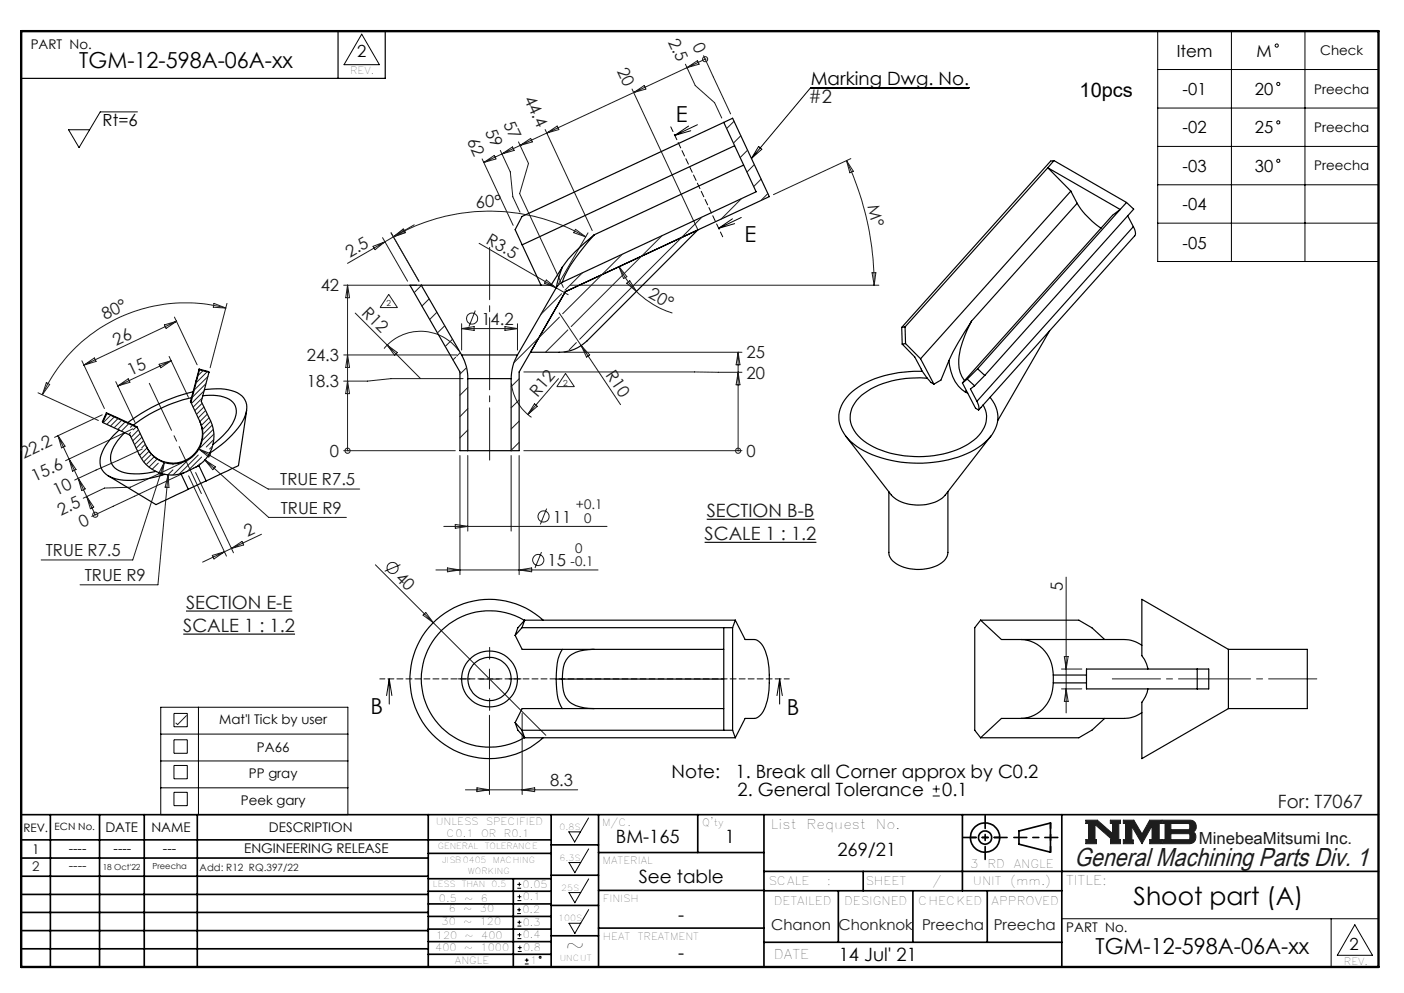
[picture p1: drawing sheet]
<svg xmlns="http://www.w3.org/2000/svg" width="297mm" height="210mm" viewBox="0 0 297 210" stroke-linecap="round" stroke-linejoin="round" font-family="sans-serif">
<g fill="none" stroke="#000" stroke-width=".35">
<path d="M4.5 172.3h287.1M4.5 177.6h112.1M10.7 172.3v32.2M21.1 172.3v32.2M30.5 172.3v32.2M41.7 172.3v32.2M90.6 172.3v32.2M116.6 172.3v32.2M116.6 178.7h10M126.6 172.3v32.2M147.6 172.3v8M161.6 172.3v32.2"/>
<path d="M203.6 172.3v16.1M215.5 175.7l6.7-1.6v6.1l-6.7-1.7zM224.6 172.3v32.2M4.5 185.3h86.1M4.5 181.5h86.1M4.5 189.2h86.1M4.5 193h86.1M4.5 196.8h86.1M90.6 199.1h26M90.6 193.8h26M90.6 188.5h26M90.6 191.2h26"/>
<path d="M90.6 180.5h26M90.6 185.8h26M90.6 196.5h26M108.6 185.8v18.5M116.6 185.1h10M116.6 191.5h10M116.6 197.9h10M126.6 196.3h35M126.6 188.3h35M126.6 180.3h35M161.6 184.3h130M161.6 199.3h63"/>
<path d="M161.6 188.4h63M177.3 188.4v10.9M182.6 184.3v4.1M193.1 188.4v10.9M208.8 188.4v10.9M4.5 200.7h86.1M90.6 201.8h26"/>
<circle cx="208.4" cy="177.1" r="3.1"/>
<circle cx="208.4" cy="177.1" r="1.4"/>
</g>
<path d="M39.4 151.3l-1.8 1.9-.4-.3M229.7 173.5h2.4l3.2 2.8v-2.1h-.4v-.7h2.1v.7h-.3v3.4h.3v.8h-2.1v-.8h.4l-3.7-3.2v3.2h.4v.8h-2.3v-.8h.6v-3.4h-.6zM237.6 173.5h2.3l1.7 2.9 1.6-2.9h2.5v.7h-.5v3.4h.5v.8h-2.5v-.8h.5v-3l-2.1 3.8-2.2-3.6v2.9h.3v.7h-2.1v-.8h.5v-3.4h-.5zM245.9 173.5h5.9a1.35 1.35 0 0 1 1.2 1 1.35 1.35 0 0 1-.6 1.5 1.35 1.35 0 0 1 .5 1.4 1.35 1.35 0 0 1-1.2 1h-5.8v-.8h.6v-3.4h-.6zM247.7 174.2h3.7l.3 .2v.8l-.3 .3h-3.7zM247.7 176.3h3.8l.2 .2v.8l-.3 .3h-3.7z" fill="none" stroke="#191924" stroke-width=".21"/>
<path d="M76.5 7.2l3.8 6.5h-7.5zM120.3 175.9h2.5l-1.2 2.2zM124.5 173l-1.7 2.9M124.5 179.5l-1.7 2.9M120.4 182.4h2.4l-1.2 2.2zM120.4 188.8h2.4l-1.2 2.1zM120.4 195.3h2.4l-1.2 2.1zM124.5 185.9l-1.7 2.9M124.5 192.4l-1.7 2.9M224.6 194.3h67M281.6 194.3v10.2M286.6 195.6l3.7 6.4h-7.4z" fill="none" stroke="#000" stroke-width=".21"/>
<path d="M4.5 6.6h287.1" fill="none" stroke="#000" stroke-width=".21" stroke-dasharray="6.3 1.3 1.3 1.3" stroke-dashoffset="1.9"/>
<path d="M71.5 6.6v10M81.5 6.6v10h-77" fill="none" stroke="#000" stroke-width=".25"/>
<path d="M205.3 177.1h6.2M222.2 174v6.2" fill="none" stroke="#000" stroke-width=".35" stroke-dasharray="15.2 1.3 1.3 1.3" stroke-dashoffset="14.1"/>
<path d="M203.8 177.1h9.2M208.4 172.5v9.2M214.5 177.1h9.3" fill="none" stroke="#000" stroke-width=".35" stroke-dasharray="15.2 1.3 1.3 1.3" stroke-dashoffset="12.5"/>
<path d="M4.5 6.6h287.1v197.9h-287.1z" fill="none" stroke="#000" stroke-width=".5"/>
<path d="M229.7 173.5v.7h.6v3.4h-.6v.8h2.3v-.8h-.4v-3.2l3.7 3.2h-.4v.8h2.1v-.8h-.3v-3.4h.3v-.7h-2.1v.7h.4v2.1l-3.2-2.8zM237.6 173.5v.7h.5v3.4h-.5v.8h2.1v-.7h-.3v-2.9l2.2 3.6 2.1-3.8v3h-.5v.8h2.5v-.8h-.5v-3.4h.5v-.7h-2.5l-1.6 2.9-1.7-2.9zM247.7 176.3h3.8l.2 .2v.7l-.3 .4h-3.7zM245.9 173.5v.7h.6v3.4h-.6v.8h6.2l.6-.5 .3-.7-.1-.8-.5-.4a1.34 1.34 0 0 0 .6-1.5 1.34 1.34 0 0 0-1.2-1zM247.7 174.2h3.7l.3 .2v.8l-.2 .3h-3.8z" fill-rule="evenodd" fill="#191924"/>
<g fill="none" stroke="#191924" stroke-width=".21">
<path d="M133.7 18.8l13.1 28M134.1 19.6l2.2-1.5 .3 .7zM145 13.6l2.1 4.5 4.1 3.6 1.5 3.3M145.3 14.3l2.2-1.5 .4 .8zM145.3 14.3l-35.3 16.5M148.8 11.8l5.8 12.3M149.2 12.5h.1M149.2 12.5l-3.9 1.8M102 33.6l6.5 14.1M102.3 34.4l2.3-1.5 .3 .7zM105.8 31.8l2.1 4.6 .6 5.2 1.5 3.3M106.2 32.6l2.2-1.5 .4 .7z"/>
<path d="M109.7 30l2.1 4.6-1.9 6.3 9.3 19.9M110 30.8l2.3-1.5 .3 .7zM110 30.8l-7.7 3.6M115.3 27.4l10 21.3M115.6 28.1l2.3-1.4 .3 .7zM155.3 25.6l-1.6 1.6M156.7 28.7l-1.5 1.6M158.2 31.7l-1.6 1.6M159.6 34.8l-1.6 1.6M161 37.9l-1.6 1.6M179.1 34l1.4 2.2-.7 .3zM179.1 34a62.1 62.1 0 0 1 5.8 26.3"/>
<path d="M180 33.5l-16.4 7.7M78.9 52.1l2.5-1-2.1 1.7zM80.9 50.3l5.3 9.2M81.4 51.1l-7.9 4.6M82.7 49.2l5.9 10.3M83.2 50.1l2.2-1.6 .4 .7zM83.2 50.1l-1.8 1M83.2 50.1l2.1-1.7 .4 .7zM83.2 50.1a40.8 40.8 0 0 1 40.7 0M87.6 47.5l-4.4 2.6M101.4 51.5l16.3 9.4M115.6 59.2l2.1 1.7-2.5-1z"/>
<path d="M121.7 48.5l2.2 1.6-2.5-.9zM123.2 57.7l-3.7 3.7M124.4 49.2l-6.3 10.8M131 56.4l.2 .6a20.3 20.3 0 0 0 3.4 4.6M131 56.4l1.6 2.1-.7 .4zM131.6 53.8l-12.6 12.5M132.6 59.9l.6-.5 1.4 2.2zM140 49.9l-19.2 19.2M148.4 46l-25.8 25.7M156.8 42l-4.3 4.3M162.4 40.9l-1.4 1.5M184.5 57.7h.8l-.4 2.6z"/>
<path d="M17.3 76.3l4.8 10.1M17.7 77.2l2.3-1.5 .3 .7zM33.7 77l2.5-.7-2.2 1.5zM34.8 68.7l2.6-.8-2.3 1.6zM35.8 75.4l4.1 8.6M36.2 76.3l-11.3 5.3M36.9 67.1l4.8 10M37.4 67.9l-19.7 9.3M42.9 78.4l-1.1 1.1M43.8 78.6l-2.3 2.4M44 79.6l-2.9 2.9M45.3 64.2l2.5 .9-2.7-.1z"/>
<path d="M47.8 65.1a33.3 33.3 0 0 0-38.8 18.4M48 64.2l-3.6 13.6M72.7 60.3h15.4M72.7 75.1h23.9M73.5 60.3v35M73.5 60.3l.4 2.7h-.8zM73.5 75.1l.4 2.6h-.8zM75.1 66.2l6.8 6.8M81.2 73.7a10 10 0 0 1 15.9 .5M81.9 73l7.1 7.1M81.9 73l2.2 1.6-.6 .5zM82.2 62.3l1.9 2.7h-3.7z"/>
<path d="M89.1 60.4l-1.5 1.5M90.8 63.2l-1.5 1.5M92.4 66l-1.5 1.5M94.1 68.9l-1.6 1.5M95.7 71.7l-1.5 1.6M96.4 75.6l-.6 .5M97.4 74.6l-.8 .7M97.6 68.5v5.5M97.6 69.5h11.9M97.6 69.5l2.7-.4v.8zM98.7 77.7l-1.4 1.4M100.5 65.7l-1.3 3.4"/>
<path d="M106.8 69.1l2.7 .4-2.7 .4zM109.5 68.5v5.5M110.8 78.7h46.2M117.7 60.9l2.5 1.4M118.3 66.2l4.6 6.9M118.3 67.1l-9.6 9.6M118.8 62.1l-4.4 4.4M119.3 74.5h37.7M119.6 79l1.9 2.8h-3.7zM120.1 69.8l-4.7 4.7M120.6 60.3h65.3M121.9 72.5l-1.5 1.5"/>
<path d="M122.9 73.1l8.4 12.5M122.9 73.1l1.8 2-.6 .4zM134.6 61.6a18.6 18.6 0 0 0 7.6 4.6M156.1 74.5v20.8M156.1 74.5l.4 2.6h-.8zM156.1 78.7l.4 2.7h-.8zM8 83.1l12.8 5.8M9.8 80.9l.7 .4-1.5 2.2zM12.3 92.1l2.3 5M12.3 92.1l1.5 2.3-.8 .3zM14.6 97.1l1.9 4.1M14.6 97.1l1.5 2.2-.8 .4z"/>
<path d="M21.6 87.7l-10.1 4.8M22.6 87.5l-.1 .1M23.4 87.8l-1.6 1.6M24.2 88.2l-1.6 1.5M24.5 80.7l4.1 8.7M24.9 81.6l2.2-1.5 .4 .7zM24.9 88.5l-1.5 1.6M25.7 88.9l-1.6 1.6M26.5 89.2l-1.6 1.6M27.2 89.6l-1.5 1.6M27.6 91.5l-.4 .4M28 89.9l-.4 .5"/>
<path d="M28.1 90.7l-14.2 6.7M28.8 90.3l-.6 .6M29.3 90.9l-1.6 1.6M29.7 91.7l-1.6 1.5M30 92.5l-1.5 1.5M30.1 95l-14.3 6.5M30.4 93.2l-1.6 1.6M30.7 94l-.7 .7M31.1 94.7l-1.6 1.6M31.5 95.4l-1.5 1.6M32 96.1l-1.6 1.6M32.6 96.6l-1.7 1.6"/>
<path d="M32.9 99.6v.1M33.2 97.1l-1.7 1.7M33.5 98l-1.3 1.3M34.7 97.8l-6.6 20.6h-19.4M34.7 97.8l-.4 2.6-.8-.2zM34.7 97.8h.1M36.6 99.4l-1.1 1M36.7 98.1l-.2 .2M38.4 97.9l-10.8 5.1-5.5 .2-4.5 2.2M39.8 97.3l-3.2 3.2M41.4 99.9l8 17M41.9 96.2l-4 4.1"/>
<path d="M42.1 95l14.6 8.4h19.4M42.1 95l2.5 .9-.4 .8zM42.4 98l-.5 .5M42.7 96.7l-3 3M42.8 85.3l-1.6 1.5M42.8 84.2l-1.9 1.9M43.1 86.1l-1.5 1.5M43.2 82.6l-2.7 2.7M43.3 97.3l13.5 12.1h16.5M43.3 97.3l2.3 1.4-.6 .6zM43.5 86.8l-1.6 1.6M43.6 81.1l-3 3"/>
<path d="M43.9 87.6l-1.6 1.5M44.2 88.4l-1.6 1.5M44.6 89.1l-1.8 1.8M44.9 89.9l-2 2M45 94.3l-.7 .7M45.1 90.8l-2.3 2.4M45.2 92.9l-1.6 1.6M45.3 91.8l-3.2 3.2M72.7 95.3h23.6M73.5 95.3h.1M73.5 80.6l.4 2.6h-.8zM97.3 96.3v25.2"/>
<path d="M98 80.1h-15.3l-5 .5h-5M99 96.3v16M99 81.9l-1.7 1.7M99 90.9l-1.7 1.7M99 86.4l-1.7 1.7M108.1 96.3v16M108.2 81.1a9.8 9.8 0 0 0 4.2 7.2M109.8 96.3v25.2M109.8 80.1l-1.7 1.7M109.8 84.6l-1.7 1.6M109.8 89.1l-1.7 1.6M109.8 93.5l-1.7 1.7"/>
<path d="M110.8 95.3h46.2M113.1 85.4l.6 .5-2 1.8zM118.1 80.1l-6.4 7.6M156.1 95.3h.1M16.5 101.2l3.6 7.7M16.5 101.2l1.5 2.2-.7 .3zM18.3 105l1.5 2.2-.7 .4zM20.1 108.9h.1M35.6 100.4l-2.2 23.3h-16.5M35.6 100.4l.1 2.7-.8-.1zM38.6 100.2l-19.2 9M39.9 100.6l8 17"/>
<path d="M44.9 117.5l2.6-.8-2.2 1.5zM47.5 116.7l-4.6 2.2M49 116l-1.5 .7M49 116l2.2-1.5 .3 .7zM55.3 113l-6.3 3M79.4 119.4l12.3 12.3M84.7 119.4l-3.3 1.4M93.9 111.3h34.5M96.3 110.9l2.7 .4-2.7 .4zM114.5 116.8l-1.3 3.3M115.6 107.6l-1.3 3.3M89.5 130.1l.6-.6 1.6 2.2z"/>
<path d="M91.7 131.7l23.8 23.8M92.2 120.5h34.3M94.7 120.1l2.6 .4-2.6 .4zM109.8 120.5l2.7-.4v.8zM225.1 138.8h.9l-.5 2.7zM225.5 122.1v28.7M101.5 143.6h4.1M103.5 141.5v4.2M103.5 151.3v16.7M110.5 150.8v17.2M224.5 145.7h4.3M224.5 141.5h4.3"/>
<path d="M225.5 145.7l.5 2.6h-.9zM98.5 167h23.7M100.9 166.6l2.6 .4-2.6 .4zM110.5 167l2.6-.4v.8z"/>
<circle cx="149.2" cy="12.5" r=".55"/>
<circle cx="99.9" cy="67.4" r="1.18"/>
<circle cx="73.5" cy="95.3" r=".55"/>
<circle cx="156.1" cy="95.3" r=".54"/>
<circle cx="20.2" cy="108.9" r=".55"/>
<circle cx="113.9" cy="118.4" r="1.18"/>
<circle cx="115" cy="109.2" r="1.18"/>
<circle cx="83.1" cy="120.1" r="1.18"/>
</g>
<path d="M149.1 114.7h23.6M149.5 109.8h22.8M38.8 134.1h23.6M39.4 129.2h22.4" fill="none" stroke="#000" stroke-width=".24"/>
<g fill="none" stroke="#000" stroke-width=".21">
<path d="M205 18.6h-33.6l-12.4 14.9M244.9 6.6h46.7v48.7h-46.7zM244.9 14.7h46.7M260.5 6.6v48.7M276 6.6v48.7M29.1 23.7h-7.9l-4.5 7.5-2.2-3.8h4.5M145.7 26.7l-3 1.9M146.1 27.6l-3.4 1M147.5 26.4l-4.8 2.2M160.5 31l.6 .6-2.1 1.9zM244.9 22.9h46.7M244.9 31h46.7"/>
<path d="M244.9 39.1h46.7M154.9 46.3l-2.9 2M155.4 47.3l-3.4 1M156.8 46l-4.8 2.3M244.9 47.2h46.7M34 149.6h39.6v22.7h-39.6zM34 155.2h39.6M36.8 150.9h2.8v2.8h-2.8zM36.8 156.4h2.8v2.9h-2.8zM42 149.6v22.7M82.3 143.6v5.3M82.3 143.6l.6 3.5"/>
<path d="M82.3 143.6l-.5 3.5M164.9 143.6v5.3M164.9 143.6l.6 3.5M164.9 143.6l-.5 3.5M34 160.9h39.6M34 166.6h39.6M36.8 161.9h2.8v2.8h-2.8zM36.8 167.6h2.8v2.8h-2.8zM197.3 168.3h1.5M197.3 166.9h1.5M198 166.1v1.5M109.4 193.2h.8"/>
<path d="M109.4 192.4h.8M109.4 187.8h.8M109.4 187h.8M109.5 198.5h.8M109.5 197.7h.8M109.5 195.9h.8M109.5 195h.8M109.5 190.5h.8M109.5 189.6h.8M109.8 192v.8M109.9 194.7v.8M109.9 186.6v.8"/>
<path d="M109.9 189.2v.8M109.9 197.3v.8M110 200v.8M109.5 201.2h.8M109.5 200.4h.8M111 203.9h.8M111 203.1h.8M111.4 202.7v.8"/>
<circle cx="270.1" cy="9.6" r=".33"/>
<circle cx="270.4" cy="17.8" r=".34"/>
<circle cx="270.4" cy="25.9" r=".34"/>
<circle cx="270.4" cy="34" r=".34"/>
<circle cx="114.3" cy="202.5" r=".2"/>
</g>
<path d="M141.9 26.8l11 23.3M167 143.6h-86.7" fill="none" stroke="#000" stroke-width=".21" stroke-dasharray="1.3 .6" stroke-dashoffset=".2"/>
<path d="M31.6 81.1l11 23.3" fill="none" stroke="#191924" stroke-width=".21" stroke-dasharray="15.2 1.3 1.3 1.3" stroke-dashoffset="4.3"/>
<path d="M278.6 143.6h-43.3" fill="none" stroke="#191924" stroke-width=".21" stroke-dasharray="15.2 1.3 1.3 1.3" stroke-dashoffset="5"/>
<path d="M147.6 48.6l-.8-1.8M103.6 139.4v-2.5M99.4 143.6h-2.5M103.6 147.7v2.5M107.7 143.6h2.5" fill="none" stroke="#191924" stroke-width=".21" stroke-dasharray="15.2 1.3 1.3 1.3"/>
<path d="M103.6 52.3v45" fill="none" stroke="#191924" stroke-width=".21" stroke-dasharray="15.2 1.3 1.3 1.3" stroke-dashoffset="4.2"/>
<g fill="none" stroke="#000" stroke-width=".25">
<path d="M153.1 25.9l6.8 14.7-40.9 19.1M153.1 25.9l1.9-.9 7.7 16.6-43.1 20.1M153.1 25.9l-42.7 19.9-1.4 2.8 1.5 3.2M155.4 30.8l-44.9 21M157.3 34.9l-31.6 14.8M221.7 35.5l4.8 4.9M221.7 35.5l-30.2 33.6M221.7 35.5l15.3 8.8M223 34l-.7 .1-31.6 35.1M223 34l-1.3 1.5M223 34l15.3 8.8M110.5 51.8l3.9 8.5"/>
<path d="M119 59.7l-.8 .5-.5 .7M119 56.5l-1 2.7-.3 1.7M119 56.5l-2.4 3.8h-2.2M125.7 49.7a36.5 36.5 0 0 0-6.5 9.2l-.2 .8M125.7 49.7a30.9 30.9 0 0 0-6.7 6.8M226.5 40.4l-31.8 35.5M226.5 40.4l1.4 2.6M227.9 43a18.3 18.3 0 0 0 5 5.3M227.9 43l-22.4 24.9M237 44.3l-30.2 33.7M237 44.3l-1.7 1.2-31.7 35.5M238.3 42.8l-1.3 1.5"/>
<path d="M238.3 42.8l1.5 1.4-31.5 35.2M238.5 45.6l1.2 2.3M239.7 47.9l.5 1.2-.1 .7-33.1 36.9M239.7 47.9l-33 37M42.1 78.1l-1.8 6.8 .1 .2M42.1 78.1l.1 .1M42.1 78.1l2 .5 .1 .1M42.2 78.2l-1.8 6.9M42.2 78.2l2 .5M44.2 78.7l-1.6 6.2 2 4.1a7.5 7.5 0 0 1-3.6 10 7.8 7.8 0 0 1-11.5-2.8l-2-4.2-5.8-2.6M89.1 60.3h25.3M89.1 60.3h-2.4l10.6 18.4v16.6h1.7"/>
<path d="M89.1 60.3l8.5 14.8M97.6 75.1a9.7 9.7 0 0 1 1.4 5M97.6 75.1h11.9M109.5 75.1a10.2 10.2 0 0 0-1.4 5M117.7 60.9l-8.2 14.2M119.6 61.7l28-13.1-23.4 23.5a8.4 8.4 0 0 1-5.9 2.4h-6.1M119.6 61.7l-9.8 17v16.6h-1.7M190.7 69.2l.2 3.6M190.9 72.8l2.6 2.7 1.5 2.9 1 1.4 .9 1.1 .7 .3M191.5 69.1l.1 3.6M191.5 69.1l-.8 .1M191.6 72.7l3.1 3.2"/>
<path d="M191.6 72.7l-.7 .1M194.7 75.9l2.9 5.3M195.1 78.5a22.6 22.6 0 0 0-14.9 4.4 6.6 6.6 0 0 0-2.1 8.1 13.1 13.1 0 0 0 8.3 5.8 26.7 26.7 0 0 0 19.8-1.7 8.7 8.7 0 0 0 4.9-6.4 6.6 6.6 0 0 0-1.7-4.7M196.1 80a20 20 0 0 0-13.9 3.6 5.6 5.6 0 0 0-1.5 7.5 13.3 13.3 0 0 0 8.6 5 21.7 21.7 0 0 0 16.1-2.6 6.1 6.1 0 0 0 3.1-6.7l-.5-1.2M200.7 76.3a8.5 8.5 0 0 0 3.5 6.6M200.7 76.3l-1.7 4.1-1.4 .8M205.5 67.9l-2.9 4.7-1.9 3.7M205.5 67.9a20.1 20.1 0 0 0-2.7 9 5.5 5.5 0 0 0 1.2 3.6M206.8 78l1.5 1.4M206.8 78l-2.2 2.2M208.3 79.4l-2.1 2.2M222 69.9l-11 19.1"/>
<path d="M22.5 87.3l.1 .1M22.5 87.3l6.5 3 .1 .1M22.5 87.3l-.8 1.9v.2M22.6 87.4l-.9 2M22.6 87.4l6.5 3M25.2 90.9a10.9 10.9 0 0 0-4 6.5 3.8 3.8 0 0 0 3.4 3.9 19.9 19.9 0 0 0 10.3-1M26.4 91.5a7.8 7.8 0 0 0-3 5.8 3.4 3.4 0 0 0 3 2.7 14.7 14.7 0 0 0 6.6-.3M29.1 90.4l1.9 4.1a6.2 6.2 0 0 0 8.3 3M30.9 94.4a6.3 6.3 0 0 0 8.4 3M38.9 100l-.6 .3M39.3 97.4v.1M40.4 85.1l1.9 4.1a6.3 6.3 0 0 1-3 8.3"/>
<path d="M40.5 84.1a32.5 32.5 0 0 0-12.3 5.8M40.9 82.9a36.8 36.8 0 0 0-13.8 6.5M42.1 98.4v.1M42.1 98.5l-.6 .3M42.1 98.5l1.5 3.2M42.3 89.1a6.3 6.3 0 0 1-3 8.3M42.9 83.7a7.6 7.6 0 0 1 6.3 1.3 3.4 3.4 0 0 1 .3 4 15.2 15.2 0 0 1-4.5 5M43.3 82.4a10.9 10.9 0 0 1 7.4 1 3.7 3.7 0 0 1 .9 5.1 20.4 20.4 0 0 1-7.3 7.3M52.2 86.8l-1.8 11.7-6.8 3.2M99 80.1h9.1M99 95.3h9.1M99 80.1v15.2"/>
<path d="M108.1 80.1v15.2M178.9 92.2l9.7 12.5a8.9 8.9 0 0 0 9.7 1.3l.9-.6 .8-.7 9.6-12.5M203.6 81l2.8 5.4 .6 .3M204.2 82.9l.5 .2M204.4 82.6l-.2 .3M204.6 80.2l-1 .8M204.6 80.2l1.6 1.4M206.2 81.6l-.9 .7 1.4 2.6M206.7 84.9a2.47 2.47 0 0 1 .3 1.8M22.9 100.6l10.1 6.1 6.8-3.2M38.3 100.2v.1M38.3 100.3l1.5 3.2"/>
<path d="M43.6 101.7l-3.8 1.8M188 104v12.8a3.4 3.4 0 0 0 2.6 3 9.3 9.3 0 0 0 9-1.1l.8-1.1 .1-.8v-12.8M109 134.4l1.5 2.9h42.6M110.4 132.7h44.6M110.4 132.7l-1.4 1.7M110.9 131.2a14.4 14.4 0 0 0-21.8 12.4 14.4 14.4 0 0 0 21.8 12.4M111 131.2l-.6 1.5M111 131.2h44.5M111 131.2l-1.5 1.6-.5 1.6M114.9 131.2a16.8 16.8 0 0 0-23.4 .7 16.8 16.8 0 0 0 0 23.4 16.8 16.8 0 0 0 23.4 .7M119 137.3a9 9 0 0 0-1.3 5.2v1.1M125.7 137.3a7.6 7.6 0 0 0-5.5 1.8 6.6 6.6 0 0 0-1.2 4.5"/>
<path d="M153.1 132.7v21.7M155 132.7v21.7M155.5 131.2l2.1 4h2a3.3 3.3 0 0 1 2.3 2.6 20.1 20.1 0 0 1-.2 12.2l-.6 .9-.9 .9-.6 .1h-2l-2.1 4.1M155.5 131.2l-.5 1.5M207.4 131.2l4.4 4h26a6.5 6.5 0 0 1 3.7 1.3M207.4 131.2h20.8l2.8 1.6 2.7 2.4M207.4 131.2l-1.2 1.5v21.7l1.2 1.6M216 135.2a7.2 7.2 0 0 1 6.8 7.6M259.9 137.3l-18.4-10.6v12a5.9 5.9 0 0 1 1.3 2.8M259.9 137.3v12.6M259.9 137.3h16.6v12.6h-16.6M109 152.8l1.4 1.6"/>
<path d="M109 152.8l.5 1.6 1.5 1.6M110.4 154.4h44.6M110.4 154.4l.6 1.6M111 156h44.5M117.7 143.6v1.1a9 9 0 0 0 1.3 5.2M117.7 143.6h1.3M119 143.6v.9a4.7 4.7 0 0 0 4.6 5.2l2.1 .2M119 143.6h34.1M153.1 149.9h-42.6l-1.5 2.9M155 154.4l.5 1.6M222.8 144.4a7.3 7.3 0 0 1-6.8 7.5M222.8 142.8v1.6"/>
<path d="M222.8 144.4h7M222.8 142.8h7M233.7 151.9l-2.7 2.5-2.8 1.6h-20.8M241.5 150.7a6.5 6.5 0 0 1-3.7 1.2h-26l-4.4 4.1M242.8 145.7a6.1 6.1 0 0 1-1.3 2.8v11.9l18.4-10.5M253.3 141.5h2.4v4.2h-2.4M253.3 141.5v4.2M253.3 141.5h-23.5v4.2h23.5"/>
<circle cx="103.5" cy="143.6" r="4.6"/>
<circle cx="103.5" cy="143.6" r="5.9"/>
</g>
<text font-size="5.5" fill="#191924" x="227.3" y="183.2">General Machining Parts Div. 1</text>
<text font-size="5.3" x="239.8" y="191.4">Shoot part (A)</text>
<text font-size="4.9" x="119.6" y="201.6">~</text>
<g font-size="4.7">
<text x="16.8" y="14.4">TGM-12-598A-06A-xx</text>
<text x="143" y="25.8">E</text>
<text x="157.5" y="51.2">E</text>
<text x="78.4" y="150.9">B</text>
<text x="166.4" y="151.2">B</text>
<text x="231.7" y="201.7">TGM-12-598A-06A-xx</text>
</g>
<text font-size="4.2" x="228.4" y="20.5">10pcs</text>
<g font-size="3.9">
<text x="171.5" y="18">Marking Dwg. No.</text>
<text x="142" y="164.4">Note:</text>
<text x="155.6" y="164.4">1. Break all Corner approx by C0.2</text>
<text x="156" y="168.3">2. General Tolerance</text>
<text x="199.3" y="168.3">0.1</text>
<text x="130.3" y="178.4">BM-165</text>
<text x="153.3" y="178.4">1</text>
<text x="177.2" y="181.1">269/21</text>
<text x="135.1" y="186.6">See table</text>
<text x="143.5" y="194.9">-</text>
<text x="143.5" y="202.9">-</text>
<text x="177.4" y="203.3">14 Jul' 21</text>
</g>
<g font-size="3.9" fill="#191924">
<text x="171" y="21.9">#2</text>
<text x="149.5" y="109.4">SECTION B-B</text>
<text x="149.1" y="114.3">SCALE 1 : 1.2</text>
<text x="39.4" y="128.8">SECTION E-E</text>
<text x="38.8" y="133.7">SCALE 1 : 1.2</text>
<text x="270.3" y="171">For: T7067</text>
</g>
<g font-size="3.5" fill="#191924">
<text x="141.3" y="8.8" transform="rotate(65 141.3 8.8)">2.5</text>
<text x="146.4" y="9.7" transform="rotate(65 146.4 9.7)">0</text>
<text x="130.5" y="14.9" transform="rotate(65 130.5 14.9)">20</text>
<text x="110.8" y="20.9" transform="rotate(65 110.8 20.9)">44.4</text>
<text x="98.7" y="29.7" transform="rotate(65 98.7 29.7)">62</text>
<text x="102.6" y="27.9" transform="rotate(65 102.6 27.9)">59</text>
<text x="106.4" y="26.1" transform="rotate(65 106.4 26.1)">57</text>
<text x="100.7" y="43.9">60°</text>
<text x="183.5" y="43.7" transform="rotate(77 183.5 43.7)">M°</text>
<text x="102.6" y="51.3" transform="rotate(30 102.6 51.3)">R3.5</text>
<text x="74" y="54.5" transform="rotate(-30 74 54.5)">2.5</text>
<text x="67.8" y="61.6">42</text>
<text x="137" y="62.9" transform="rotate(28 137 62.9)">20°</text>
<text x="22.3" y="67.7" transform="rotate(-25 22.3 67.7)">80°</text>
<text x="76.4" y="66.4" transform="rotate(45 76.4 66.4)">R12</text>
<text x="101.8" y="68.7">14.2</text>
<text x="24.6" y="73.1" transform="rotate(-25 24.6 73.1)">26</text>
<text x="64.9" y="76.4">24.3</text>
<text x="157.9" y="75.8">25</text>
<text x="27.7" y="79.5" transform="rotate(-25 27.7 79.5)">15</text>
<text x="64.9" y="81.9">18.3</text>
<text x="128" y="79.3" transform="rotate(56 128 79.3)">R10</text>
<text x="157.9" y="80.1">20</text>
<text x="113.7" y="84.1" transform="rotate(-50 113.7 84.1)">R12</text>
<text x="5" y="97" transform="rotate(-25 5 97)">22.2</text>
<text x="7.4" y="101.9" transform="rotate(-25 7.4 101.9)">15.6</text>
<text x="69.8" y="96.6">0</text>
<text x="157.9" y="96.6">0</text>
<text x="12" y="104.8" transform="rotate(-25 12 104.8)">10</text>
<text x="59.3" y="102.6">TRUE R7.5</text>
<text x="12.9" y="109.1" transform="rotate(-25 12.9 109.1)">2.5</text>
<text x="17.4" y="111.6" transform="rotate(-25 17.4 111.6)">0</text>
<text x="52.4" y="113.5" transform="rotate(-25 52.4 113.5)">2</text>
<text x="59.4" y="108.6">TRUE R9</text>
<text x="116.9" y="110.5">11</text>
<text x="9.7" y="117.6">TRUE R7.5</text>
<text x="115.8" y="119.7">15</text>
<text x="17.9" y="122.9">TRUE R9</text>
<text x="83.5" y="122.4" transform="rotate(45 83.5 122.4)">40</text>
<text x="224.8" y="125" transform="rotate(-90 224.8 125)">5</text>
<text x="116.4" y="166.2">8.3</text>
<text x="253.6" y="178.5">MinebeaMitsumi Inc.</text>
</g>
<g font-size="3.5">
<text x="248.9" y="12">Item</text>
<text x="265.8" y="12">M</text>
<text x="75.6" y="12.1">2</text>
<text x="250.2" y="20.1">-01</text>
<text x="265.5" y="20.1">20</text>
<text x="21.7" y="26.7">Rt=6</text>
<text x="250.2" y="28.2">-02</text>
<text x="265.5" y="28.2">25</text>
<text x="250.2" y="36.3">-03</text>
<text x="265.5" y="36.3">30</text>
<text x="250.2" y="44.5">-04</text>
<text x="250.2" y="52.6">-05</text>
<text x="285.5" y="200.9">2</text>
</g>
<g font-size="3.2" fill="#191924">
<text x="163.2" y="196.6">Chanon</text>
<text x="177.4" y="196.6">Chonknok</text>
<text x="195.1" y="196.6">Preecha</text>
<text x="210.2" y="196.6">Preecha</text>
</g>
<g font-size="2.8">
<text x="6.5" y="10.4">PART No.</text>
<text x="279.3" y="11.7">Check</text>
<text x="278" y="19.8">Preecha</text>
<text x="278" y="27.9">Preecha</text>
<text x="278" y="36.1">Preecha</text>
<text x="46.4" y="153.2">Mat'l Tick by user</text>
<text x="54.4" y="159.1">PA66</text>
<text x="52.6" y="164.6">PP gray</text>
<text x="50.9" y="170.2">Peek gary</text>
<text x="22.3" y="175.9">DATE</text>
<text x="32" y="175.9">NAME</text>
<text x="56.9" y="175.9">DESCRIPTION</text>
<text x="163.1" y="175.3">List</text>
<text x="170.6" y="175.3">Request</text>
<text x="185.3" y="175.3">No.</text>
<text x="6.8" y="180.6">1</text>
<text x="14.5" y="180.3">----</text>
<text x="24" y="180.3">----</text>
<text x="34.5" y="180.3">---</text>
<text x="51.7" y="180.3">ENGINEERING RELEASE</text>
<text x="225.5" y="187.2">TITLE:</text>
<text x="225.6" y="197.2">PART No.</text>
<text x="163.7" y="202.9">DATE</text>
</g>
<g font-size="2.8" fill="#191924">
<text x="121.8" y="107.7">+0.1</text>
<text x="123.5" y="110.5">0</text>
<text x="120.7" y="119.7">-0.1</text>
<text x="121.6" y="116.9">0</text>
<text x="6.8" y="184.3">2</text>
<text x="14.6" y="184">----</text>
</g>
<g font-size="2.5">
<text x="4.9" y="175.9">REV.</text>
<text x="205.2" y="183.5">3</text>
<text x="208.9" y="183.5">RD</text>
<text x="214.4" y="183.5">ANGLE</text>
<text x="162.5" y="187.2">SCALE</text>
<text x="163.7" y="191.4">DETAILED</text>
<text x="174.9" y="187.2">:</text>
<text x="178.6" y="191.4">DESIGNED</text>
<text x="183.1" y="187.2">SHEET</text>
<text x="194.2" y="191.4">CHECKED</text>
<text x="197.2" y="187.2">/</text>
<text x="205.8" y="187.2">UNIT</text>
<text x="209.8" y="191.4">APPROVED</text>
<text x="213.7" y="187.2">(mm.)</text>
</g>
<g font-size="2.1">
<text x="74.1" y="15.7">REV.</text>
<text x="11.6" y="175.6">ECN No.</text>
<text x="92.2" y="174.4">UNLESS</text>
<text x="94.5" y="177">C0.1</text>
<text x="101.8" y="177">OR</text>
<text x="102.8" y="174.4">SPECIFIED</text>
<text x="106.6" y="177">R0.1</text>
<text x="127.3" y="174.6">M/C.</text>
<text x="148.6" y="174.7">Q'ty</text>
<text x="127.5" y="182.7">MATERIAL</text>
<text x="92.8" y="190.7">0.5</text>
<text x="98.2" y="190.7">~</text>
<text x="101.7" y="190.7">6</text>
<text x="110.6" y="187.7">0.05</text>
<text x="110.6" y="190.4">0.1</text>
<text x="127.6" y="190.8">FINISH</text>
<text x="93.4" y="195.6">30</text>
<text x="94.9" y="193">6</text>
<text x="98" y="195.6">~</text>
<text x="98" y="193">~</text>
<text x="101.5" y="195.6">120</text>
<text x="101.5" y="193">30</text>
<text x="110.5" y="193.1">0.2</text>
<text x="110.6" y="195.8">0.3</text>
<text x="92.1" y="201">400</text>
<text x="92.2" y="198.5">120</text>
<text x="96.2" y="203.8">ANGLE</text>
<text x="98.2" y="201">~</text>
<text x="98.3" y="198.5">~</text>
<text x="101.7" y="201">1000</text>
<text x="101.8" y="198.5">400</text>
<text x="110.6" y="198.4">0.4</text>
<text x="110.7" y="201.1">0.8</text>
<text x="112.1" y="203.8">1</text>
<text x="127.6" y="198.9">HEAT</text>
<text x="134.9" y="198.9">TREATMENT</text>
<text x="284.3" y="204">REV.</text>
</g>
<text font-size="2.1" fill="#191924" x="42.2" y="184.2">Add: R12 RQ.397/22</text>
<g font-size="1.8" fill="#191924">
<text x="81.8" y="64.8">2</text>
<text x="119.2" y="81.5">2</text>
<text x="21.7" y="184">18 Oct'22</text>
<text x="32.2" y="183.8">Preecha</text>
</g>
<g font-size="1.8">
<text x="92.6" y="179.6">GENERAL</text>
<text x="102.5" y="179.6">TOLERANCE</text>
<text x="118.4" y="175.5">0.8S</text>
<text x="93.5" y="182.6">JISB0405</text>
<text x="99" y="184.9">WORKING</text>
<text x="104.3" y="182.6">MACHING</text>
<text x="118.4" y="182">6.3S</text>
<text x="91.6" y="187.6">LESS</text>
<text x="97.7" y="187.6">THAN</text>
<text x="104" y="187.6">0.5</text>
<text x="118.7" y="188.3">25S</text>
<text x="118.1" y="194.8">100S</text>
<text x="118.4" y="203.3">UNCUT</text>
</g>
</svg>
